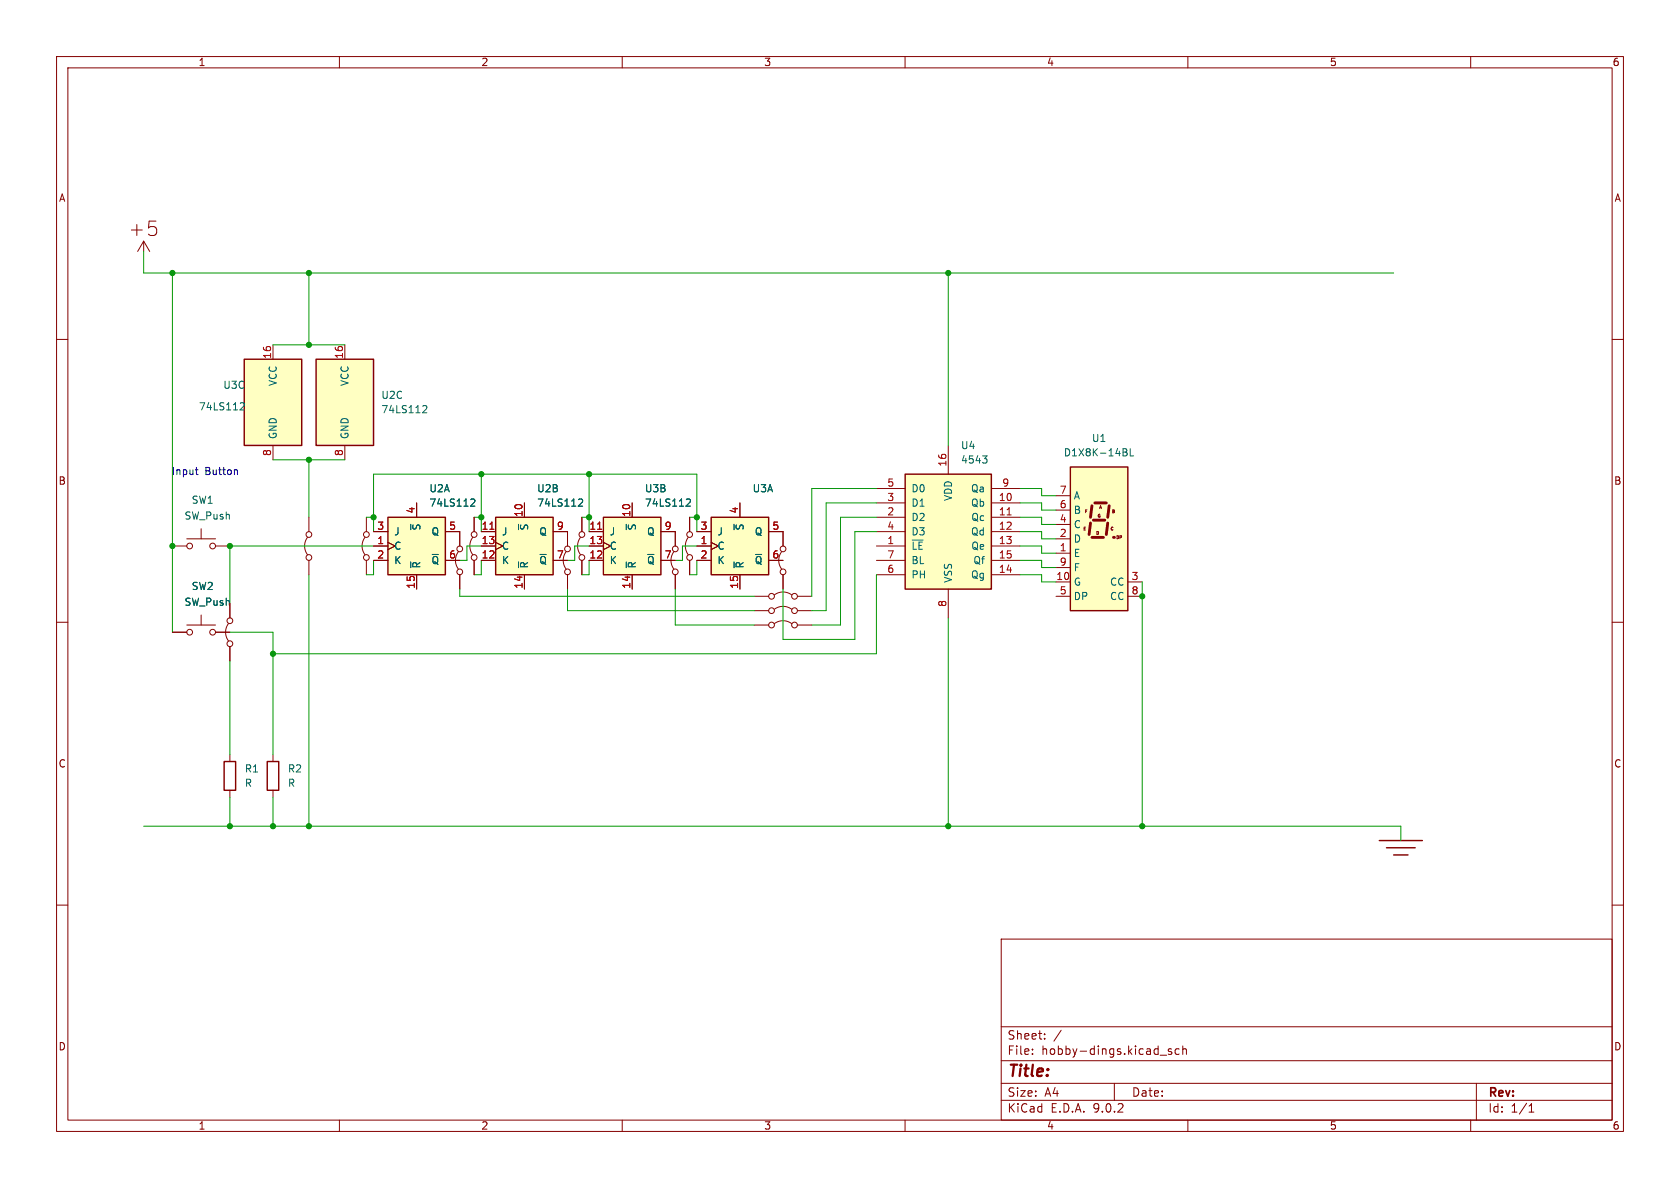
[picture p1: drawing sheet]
<svg xmlns="http://www.w3.org/2000/svg" width="297mm" height="210mm" viewBox="0 0 297 210" stroke-linecap="round" stroke-linejoin="round" font-family="sans-serif">
<g fill="none" stroke="#840000" stroke-width=".18">
<path d="M10 10h277v190h-277zM12 12h273v186h-273zM60 10v2M110 10v2M160 10v2M210 10v2M260 10v2M10 60h2M285 60h2M10 110h2M285 110h2M10 160h2"/>
<path d="M177 166h108v32h-108zM285 160h2M60 198v2M110 198v2M160 198v2M177 194.5h108M177 191.5h108M177 187.5h108M177 181.5h108M182.5 186.3v.1M182.5 185.5v.1M184.7 183.6v.1"/>
<path d="M184.7 182.8v.1M187.6 182.1l-1.3 2M197 191.5v3M205.1 186.5h1.1M207.1 185.5l-.4-.1-.2 .2 .1 .2 .5 .2v.3h-.6M208.5 185.5l-.5-.1-.3 .3v.4l.2 .2h.6M209.1 185.5l.2-.1 .4 .1v.9M209.1 184.9v1.5M210 198v2M260 198v2M261 191.5v6.5M270.3 196.6h.9"/>
<path d="M270.3 195.5l.4-.4v1.5"/>
</g>
<path d="M160 83.8h15.3v20.3h-15.3z" fill="#ffffc2"/>
<path d="M160 83.8h15.3v20.3h-15.3z" fill="none" stroke="#840000" stroke-width=".25"/>
<g fill="none" stroke="#840000" stroke-width=".18">
<path d="M167.6 78.7v5.1M154.9 86.4h5.1M154.9 88.9h5.1M154.9 91.4h5.1M154.9 94h5.1M154.9 96.5h5.1M154.9 99.1h5.1M175.3 86.4h5M175.3 88.9h5M175.3 91.4h5M175.3 94h5M175.3 96.5h5"/>
<path d="M175.3 99.1h5M154.9 101.6h5.1M167.6 104.1v5.1M175.3 101.6h5"/>
</g>
<path d="M178 91h.8" fill="none" stroke="#a90000" stroke-width=".18"/>
<path d="M173.7 80.6h.8l-.4 .5M174.2 81.1l.3 .2v.3l-.3 .3" fill="none" stroke="#006464" stroke-width=".18"/>
<path d="M43.2 63.5h10.1v15.2h-10.1z" fill="#ffffc2"/>
<path d="M43.2 63.5h10.1v15.2h-10.1zM243.8 148.6h7.7M245.1 149.9h5.1M246.4 151.1h2.5" fill="none" stroke="#840000" stroke-width=".25"/>
<g fill="none" stroke="#840000" stroke-width=".18">
<path d="M48.3 61v2.5M48.3 78.7v2.6M30.5 96.5h2.5M33 95.3h5.1M35.6 93.5v1.8M38.1 96.5h2.5M54.4 95a2.54 2.54 0 0 0 0 3M54.6 91.4v2.6M54.6 99.1v2.5M64.5 95a2.54 2.54 0 0 0 0 3M64.8 91.4v2.6M64.8 99.1v2.5"/>
<path d="M81 97.5a2.54 2.54 0 0 0 0 3.1M81.3 94v2.5M83.6 95a2.54 2.54 0 0 0 0 3M83.8 91.4v2.6M83.8 99.1v2.5M30.5 111.8h2.5M33 110.5h5.1M35.6 108.7v1.8M38.1 111.8h2.5M81.3 101.6v2.5M133.3 105.4h2.6M136.9 105.2a2.54 2.54 0 0 1 3.1 0"/>
<path d="M141 105.4h2.5"/>
<circle cx="33.5" cy="96.5" r=".51"/>
<circle cx="37.6" cy="96.5" r=".51"/>
<circle cx="54.6" cy="98.6" r=".51"/>
<circle cx="54.6" cy="94.5" r=".51"/>
<circle cx="64.8" cy="94.5" r=".51"/>
<circle cx="64.8" cy="98.6" r=".51"/>
<circle cx="81.3" cy="97" r=".51"/>
<circle cx="83.8" cy="94.5" r=".51"/>
<circle cx="83.8" cy="98.6" r=".51"/>
<circle cx="33.5" cy="111.8" r=".51"/>
<circle cx="37.6" cy="111.8" r=".51"/>
<circle cx="81.3" cy="101.1" r=".51"/>
<circle cx="136.4" cy="105.4" r=".51"/>
<circle cx="140.5" cy="105.4" r=".51"/>
</g>
<path d="M42.7 71.2l.4 .1 .1 .3-.8 .9h.8" fill="none" stroke="#006464" stroke-width=".18"/>
<path d="M68.6 91.4h10.1v10.2h-10.1z" fill="#ffffc2"/>
<path d="M68.6 91.4h10.1v10.2h-10.1zM39.6 134.6h2.1v5.1h-2.1zM47.2 134.6h2.1v5.1h-2.1z" fill="none" stroke="#840000" stroke-width=".25"/>
<g fill="none" stroke="#840000" stroke-width=".18">
<path d="M66 94h2.6M66 96.5h2.6M66 99.1h2.6M68.6 95.9l1.2 .6-1.2 .7M73.7 88.9v2.5M78.7 94h2.6M78.7 99.1h2.6M138.2 97.5a2.54 2.54 0 0 0 0 3.1M138.4 94v2.5M40.4 110.2a2.54 2.54 0 0 0 0 3.1M40.6 106.7v2.5M40.6 114.3v2.5"/>
<path d="M73.7 101.6v2.5M133.3 110.5h2.6M133.3 108h2.6M136.9 110.2a2.54 2.54 0 0 1 3.1 0M136.9 107.7a2.54 2.54 0 0 1 3.1 0M138.4 101.6v2.5M141 110.5h2.5M141 108h2.5M40.6 133.4v1.2M40.6 139.7v1.3M48.3 133.4v1.2M48.3 139.7v1.3"/>
<circle cx="138.4" cy="97" r=".51"/>
<circle cx="40.6" cy="113.8" r=".51"/>
<circle cx="40.6" cy="109.7" r=".51"/>
<circle cx="136.4" cy="108" r=".51"/>
<circle cx="136.4" cy="110.5" r=".51"/>
<circle cx="138.4" cy="101.1" r=".51"/>
<circle cx="140.5" cy="110.5" r=".51"/>
<circle cx="140.5" cy="108" r=".51"/>
</g>
<path d="M72.6 99.3v1.1M83.4 88.2l.4 .1 .2 .3-.8 .9h.8" fill="none" stroke="#006464" stroke-width=".18"/>
<path d="M87.6 91.4h10.2v10.2h-10.2z" fill="#ffffc2"/>
<path d="M87.6 91.4h10.2v10.2h-10.2z" fill="none" stroke="#840000" stroke-width=".25"/>
<g fill="none" stroke="#840000" stroke-width=".18">
<path d="M85.1 94h2.5M85.1 96.5h2.5M85.1 99.1h2.5M87.6 95.9l1.3 .6-1.3 .7M92.7 88.9v2.5M97.8 94h2.5v2.5M97.8 99.1h2.5M100.1 97.5a2.54 2.54 0 0 0 0 3.1M102.6 95a2.54 2.54 0 0 0 0 3M102.9 91.4v2.6M102.9 99.1v2.5M92.7 101.6v2.5"/>
<path d="M100.3 101.6v2.5"/>
<circle cx="100.3" cy="97" r=".51"/>
<circle cx="102.9" cy="94.5" r=".51"/>
<circle cx="102.9" cy="98.6" r=".51"/>
<circle cx="100.3" cy="101.1" r=".51"/>
</g>
<path d="M86.6 93.6h.7" fill="none" stroke="#a90000" stroke-width=".18"/>
<path d="M91.7 99.3v1.1M102.5 88.2l.4 .1 .1 .3-.8 .9h.8" fill="none" stroke="#006464" stroke-width=".18"/>
<path d="M189.2 82.6h10.2v25.4h-10.2z" fill="#ffffc2"/>
<path d="M189.2 82.6h10.2v25.4h-10.2z" fill="none" stroke="#840000" stroke-width=".25"/>
<path d="M192.8 92.5l-.3 2M193 89.4l-.2 2M193 95h2.1M193.3 91.9h2M193.5 88.9h2.1M195.8 92.5l-.2 2M196.1 89.4l-.3 2" fill="none" stroke="#840000" stroke-width=".51"/>
<circle cx="196.8" cy="95" r=".25" fill="#840000"/>
<g fill="none" stroke="#840000" stroke-width=".18">
<path d="M24.3 44.5l1.1-1.9 1.1 1.9M25.4 42.6v1.9M119.1 97.5a2.54 2.54 0 0 0 0 3.1M119.4 94v2.5M186.7 90.2h2.5M186.7 87.6h2.5M186.7 92.7h2.5M186.7 95.3h2.5M186.7 97.8h2.5M191.9 93.2h-.2v.5M192.2 90.1h-.3v.6M194.1 94h-.2v.5"/>
<path d="M194.4 89.9l.2-.5 .1 .5M196.9 90.2l-.2-.1v.6M197.7 94.7h-.2v.5M198.2 94.7h-.2v.5M119.4 101.6v2.5M186.7 100.3h2.5M186.7 102.9h2.5M186.7 105.4h2.5M199.4 102.9h2.5M199.4 105.4h2.5"/>
<circle cx="119.4" cy="97" r=".51"/>
<circle cx="119.4" cy="101.1" r=".51"/>
</g>
<path d="M198.5 79.3l.6 .1 .1 .3-.2 .2M198.5 79.9h.5M199 79.9l.3 .3-.1 .3-.7 .1M199.8 79.3v1.3h.6" fill="none" stroke="#006464" stroke-width=".18"/>
<path d="M106.7 91.4h10.1v10.2h-10.1z" fill="#ffffc2"/>
<path d="M106.7 91.4h10.1v10.2h-10.1z" fill="none" stroke="#840000" stroke-width=".25"/>
<g fill="none" stroke="#840000" stroke-width=".18">
<path d="M104.1 94h2.6M104.1 96.5h2.6M104.1 99.1h2.6M106.7 95.9l1.2 .6-1.2 .7M111.8 88.9v2.5M116.8 94h2.6M116.8 99.1h2.6M121.7 95a2.54 2.54 0 0 0 0 3M121.9 91.4v2.6M121.9 99.1v2.5M111.8 101.6v2.5"/>
<circle cx="121.9" cy="98.6" r=".51"/>
<circle cx="121.9" cy="94.5" r=".51"/>
</g>
<path d="M105.7 93.6h.7" fill="none" stroke="#a90000" stroke-width=".18"/>
<path d="M110.7 99.3v1.1M121.5 88.2l.4 .1 .2 .3-.8 .9h.8" fill="none" stroke="#006464" stroke-width=".18"/>
<path d="M125.7 91.4h10.2v10.2h-10.2z" fill="#ffffc2"/>
<path d="M125.7 91.4h10.2v10.2h-10.2z" fill="none" stroke="#840000" stroke-width=".25"/>
<path d="M123.2 94h2.5M123.2 96.5h2.5M123.2 99.1h2.5M125.7 95.9l1.3 .6-1.3 .7M130.8 88.9v2.5M135.9 94h2.5M135.9 99.1h2.5M130.8 101.6v2.5" fill="none" stroke="#840000" stroke-width=".18"/>
<path d="M129.8 99.3v1.1" fill="none" stroke="#006464" stroke-width=".18"/>
<path d="M55.9 63.5h10.1v15.2h-10.1z" fill="#ffffc2"/>
<path d="M55.9 63.5h10.1v15.2h-10.1z" fill="none" stroke="#840000" stroke-width=".25"/>
<g fill="none" stroke="#840000" stroke-width=".18">
<path d="M61 61v2.5M61 78.7v2.6M66 94h2.6M66 96.5h2.6M66 99.1h2.6M68.6 95.9l1.2 .6-1.2 .7M73.7 88.9v2.5M78.7 94h2.6v2.5M78.7 99.1h2.6M83.8 91.4v2.6M83.8 99.1v2.5M85.1 94h2.5"/>
<path d="M85.1 96.5h2.5M85.1 99.1h2.5M87.6 95.9l1.3 .6-1.3 .7M92.7 88.9v2.5M97.8 94h2.5v2.5M97.8 99.1h2.5M102.9 91.4v2.6M102.9 99.1v2.5M104.1 94h2.6M104.1 96.5h2.6M104.1 99.1h2.6M106.7 95.9l1.2 .6-1.2 .7"/>
<path d="M111.8 88.9v2.5M116.8 94h2.6v2.5M116.8 99.1h2.6M121.9 91.4v2.6M121.9 99.1v2.5M123.2 94h2.5M123.2 96.5h2.5M123.2 99.1h2.5M125.7 95.9l1.3 .6-1.3 .7M130.8 88.9v2.5M135.9 94h2.5v2.5M135.9 99.1h2.5"/>
<path d="M30.5 111.8h2.5M38.1 111.8h2.5M40.6 106.7v2.5M40.6 114.3v2.5M73.7 101.6v2.5M81.3 101.6v2.5M92.7 101.6v2.5M100.3 101.6v2.5M111.8 101.6v2.5M119.4 101.6v2.5M130.8 101.6v2.5M138.4 101.6v2.5"/>
</g>
<path d="M74.9 71.7l.4 .1 .2 .3-.8 .9h.8M72.6 99.3v1.1M83.4 88.2l.4 .1 .2 .3-.8 .9h.8M91.7 99.3v1.1M102.5 88.2l.4 .1 .1 .3-.8 .9h.8M110.7 99.3v1.1M121.5 88.2l.4 .1 .2 .3-.8 .9h.8M129.8 99.3v1.1" fill="none" stroke="#006464" stroke-width=".18"/>
<g fill="none" stroke="#009600" stroke-width=".18">
<path d="M25.4 44.5v3.8h221M30.5 48.3v63.5M54.6 48.3v12.7M167.6 48.3v30.4M48.3 61h12.7M48.3 81.3h12.7M54.6 81.3v10.1M64.8 91.4h1.2M66 94v-10.2h57.2v10.2M66 99.1v2.5h-1.2M66 96.5h-25.4v10.2M83.8 91.4h1.3"/>
<path d="M85.1 96.5h-2.6v2.6h-1.2M85.1 99.1v2.5h-1.3M85.1 83.8v10.2M102.9 91.4h1.2M104.1 96.5h-2.5v2.6h-1.3M104.1 99.1v2.5h-1.2M104.1 83.8v10.2M121.9 91.4h1.3M123.2 96.5h-2.6v2.6h-1.2M123.2 99.1v2.5h-1.3M154.9 88.9h-8.9v19.1h-2.5M154.9 94h-3.8v19h-12.7v-8.9"/>
<path d="M154.9 91.4h-6.3v19.1h-5.1M154.9 86.4h-11.4v19M180.3 91.4h3.8v1.3h2.6M180.3 94h3.8v1.3h2.6M180.3 99.1h3.8v1.2h2.6M180.3 96.5h3.8v1.3h2.6M180.3 88.9h3.8v1.3h2.6M180.3 86.4h3.8v1.2h2.6M40.6 111.8h7.7v21.6M40.6 116.8v16.6M54.6 101.6v44.5M81.3 104.1v1.3h52"/>
<path d="M100.3 104.1v3.9h33M119.4 104.1v6.4h13.9M154.9 101.6v14h-106.6M167.6 109.2v36.9M180.3 101.6h3.8v1.3h2.6M201.9 102.9v43.2M25.4 146.1h222.2v2.5M40.6 141v5.1M48.3 141v5.1"/>
</g>
<path d="M34.5 83h.5M34.7 83.7l.3 .2M41.8 83l.2 .2v.7" fill="none" stroke="#0000c2" stroke-width=".18"/>
<path d="M86.6 93.6h.7M105.7 93.6h.7" fill="none" stroke="#a90000" stroke-width=".18"/>
<g fill="#009600" stroke="#009600" stroke-width=".18">
<circle cx="54.6" cy="61" r=".46"/>
<circle cx="40.6" cy="146.1" r=".46"/>
<circle cx="54.6" cy="146.1" r=".46"/>
<circle cx="48.3" cy="146.1" r=".46"/>
<circle cx="30.5" cy="48.3" r=".46"/>
<circle cx="30.5" cy="96.5" r=".46"/>
<circle cx="40.6" cy="96.5" r=".46"/>
<circle cx="54.6" cy="48.3" r=".46"/>
<circle cx="54.6" cy="81.3" r=".46"/>
<circle cx="48.3" cy="115.6" r=".46"/>
<circle cx="85.1" cy="83.8" r=".46"/>
<circle cx="85.1" cy="91.4" r=".46"/>
<circle cx="66" cy="91.4" r=".46"/>
<circle cx="104.1" cy="83.8" r=".46"/>
<circle cx="167.6" cy="146.1" r=".46"/>
<circle cx="201.9" cy="105.4" r=".46"/>
<circle cx="201.9" cy="146.1" r=".46"/>
<circle cx="104.1" cy="91.4" r=".46"/>
<circle cx="167.6" cy="48.3" r=".46"/>
<circle cx="123.2" cy="91.4" r=".46"/>
</g>
<text font-size="3.5" fill="#840000" x="22.6" y="42">+5</text>
<text font-size="2.8" fill="#840000" x="178" y="190.9">Title:</text>
<g font-size="2.1" fill="#840000">
<text x="178" y="184">Sheet:</text>
<text x="178" y="186.7">File:</text>
<text x="184.1" y="186.7">hobby-dings.kicad_sch</text>
<text x="178" y="196.9">KiCad</text>
<text x="178" y="194.1">Size:</text>
<text x="184.7" y="194.1">A4</text>
<text x="185.7" y="196.9">E.D.A.</text>
<text x="193.3" y="196.9">9.0.2</text>
<text x="200" y="194.1">Date:</text>
<text x="263" y="194.3">Rev:</text>
<text x="263" y="196.9">Id:</text>
<text x="267.1" y="196.9">1/1</text>
</g>
<g font-size="1.8" fill="#840000">
<text x="35" y="11.9">1</text>
<text x="85" y="11.9">2</text>
<text x="135" y="11.9">3</text>
<text x="185" y="11.9">4</text>
<text x="235" y="11.9">5</text>
<text x="285" y="11.9">6</text>
<text x="10.3" y="35.9">A</text>
<text x="285.3" y="35.9">A</text>
<text x="10.3" y="85.9">B</text>
<text x="285.3" y="85.9">B</text>
<text x="10.3" y="135.9">C</text>
<text x="285.3" y="135.9">C</text>
<text x="10.3" y="185.9">D</text>
<text x="285.3" y="185.9">D</text>
<text x="35" y="199.9">1</text>
<text x="85" y="199.9">2</text>
<text x="135" y="199.9">3</text>
<text x="185" y="199.9">4</text>
<text x="235" y="199.9">5</text>
<text x="285" y="199.9">6</text>
</g>
<g font-size="1.8" fill="#a90000">
<text x="48" y="63.5" transform="rotate(-90 48 63.5)">16</text>
<text x="60.7" y="63.5" transform="rotate(-90 60.7 63.5)">16</text>
<text x="48" y="80.7" transform="rotate(-90 48 80.7)">8</text>
<text x="60.7" y="80.7" transform="rotate(-90 60.7 80.7)">8</text>
<text x="167.4" y="82.6" transform="rotate(-90 167.4 82.6)">16</text>
<text x="156.8" y="86.1">5</text>
<text x="156.8" y="88.6">3</text>
<text x="176.5" y="88.6">10</text>
<text x="177.1" y="86.1">9</text>
<text x="187.3" y="87.4">7</text>
<text x="187.3" y="89.9">6</text>
<text x="66.6" y="93.7">3</text>
<text x="73.4" y="90.9" transform="rotate(-90 73.4 90.9)">4</text>
<text x="79.3" y="93.7">5</text>
<text x="85" y="93.7">11</text>
<text x="92.5" y="91.5" transform="rotate(-90 92.5 91.5)">10</text>
<text x="98.4" y="93.7">9</text>
<text x="104.1" y="93.7">11</text>
<text x="111.5" y="91.5" transform="rotate(-90 111.5 91.5)">10</text>
<text x="117.4" y="93.7">9</text>
<text x="123.8" y="93.7">3</text>
<text x="130.6" y="90.9" transform="rotate(-90 130.6 90.9)">4</text>
<text x="136.5" y="93.7">5</text>
<text x="156.8" y="91.2">2</text>
<text x="156.8" y="93.7">4</text>
<text x="176.5" y="91.2">11</text>
<text x="176.5" y="93.7">12</text>
<text x="187.3" y="92.5">4</text>
<text x="187.3" y="95">2</text>
<text x="66.6" y="96.3">1</text>
<text x="66.6" y="98.8">2</text>
<text x="79.3" y="98.8">6</text>
<text x="85" y="96.3">13</text>
<text x="85" y="98.8">12</text>
<text x="98.4" y="98.8">7</text>
<text x="104.1" y="96.3">13</text>
<text x="104.1" y="98.8">12</text>
<text x="117.4" y="98.8">7</text>
<text x="123.8" y="96.3">1</text>
<text x="123.8" y="98.8">2</text>
<text x="136.5" y="98.8">6</text>
<text x="156.8" y="96.3">1</text>
<text x="156.8" y="98.8">7</text>
<text x="156.8" y="101.3">6</text>
<text x="176.5" y="96.3">13</text>
<text x="176.5" y="98.8">15</text>
<text x="176.5" y="101.3">14</text>
<text x="187.3" y="97.5">1</text>
<text x="187.3" y="100.1">9</text>
<text x="73.4" y="104.2" transform="rotate(-90 73.4 104.2)">15</text>
<text x="92.5" y="104.2" transform="rotate(-90 92.5 104.2)">14</text>
<text x="111.5" y="104.2" transform="rotate(-90 111.5 104.2)">14</text>
<text x="130.6" y="104.2" transform="rotate(-90 130.6 104.2)">15</text>
<text x="167.4" y="107.4" transform="rotate(-90 167.4 107.4)">8</text>
<text x="186.6" y="102.6">10</text>
<text x="187.3" y="105.2">5</text>
<text x="200" y="102.6">3</text>
<text x="200" y="105.2">8</text>
</g>
<g font-size="1.8" fill="#006464">
<text x="39.4" y="68.9">U3C</text>
<text x="49.1" y="68.3" transform="rotate(-90 49.1 68.3)">VCC</text>
<text x="61.8" y="68.3" transform="rotate(-90 61.8 68.3)">VCC</text>
<text x="67.3" y="70.7">U2C</text>
<text x="35.1" y="72.7">74LS112</text>
<text x="49.1" y="77.7" transform="rotate(-90 49.1 77.7)">GND</text>
<text x="61.8" y="77.7" transform="rotate(-90 61.8 77.7)">GND</text>
<text x="67.3" y="73.3">74LS112</text>
<text x="169.8" y="79.6">U4</text>
<text x="169.8" y="82.1">4543</text>
<text x="188" y="80.9">D1X8K-14BL</text>
<text x="192.9" y="78.3">U1</text>
<text x="33.8" y="89.3">SW1</text>
<text x="75.8" y="89.8">74LS112</text>
<text x="75.8" y="87.2">U2A</text>
<text x="94.9" y="89.8">74LS112</text>
<text x="94.9" y="87.2">U2B</text>
<text x="113.9" y="89.8">74LS112</text>
<text x="113.9" y="87.2">U3B</text>
<text x="133" y="87.2">U3A</text>
<text x="161" y="87.2">D0</text>
<text x="161" y="89.8">D1</text>
<text x="168.5" y="88.7" transform="rotate(-90 168.5 88.7)">VDD</text>
<text x="171.6" y="87.2">Qa</text>
<text x="171.6" y="89.8">Qb</text>
<text x="189.7" y="88.5">A</text>
<text x="32.5" y="92">SW_Push</text>
<text x="69.6" y="94.8">J</text>
<text x="74.5" y="93.9" transform="rotate(-90 74.5 93.9)">~{S}</text>
<text x="76.2" y="94.8">Q</text>
<text x="88.6" y="94.8">J</text>
<text x="93.6" y="93.9" transform="rotate(-90 93.6 93.9)">~{S}</text>
<text x="95.2" y="94.8">Q</text>
<text x="107.7" y="94.8">J</text>
<text x="112.6" y="93.9" transform="rotate(-90 112.6 93.9)">~{S}</text>
<text x="114.3" y="94.8">Q</text>
<text x="126.7" y="94.8">J</text>
<text x="131.7" y="93.9" transform="rotate(-90 131.7 93.9)">~{S}</text>
<text x="133.3" y="94.8">Q</text>
<text x="161" y="92.3">D2</text>
<text x="161" y="94.8">D3</text>
<text x="171.6" y="94.8">Qd</text>
<text x="171.6" y="92.3">Qc</text>
<text x="189.7" y="91">B</text>
<text x="189.7" y="93.6">C</text>
<text x="69.6" y="97.4">C</text>
<text x="69.6" y="99.9">K</text>
<text x="74.5" y="100.6" transform="rotate(-90 74.5 100.6)">~{R}</text>
<text x="76.2" y="99.9">~{Q}</text>
<text x="88.6" y="97.4">C</text>
<text x="88.6" y="99.9">K</text>
<text x="93.6" y="100.6" transform="rotate(-90 93.6 100.6)">~{R}</text>
<text x="95.2" y="99.9">~{Q}</text>
<text x="107.7" y="97.4">C</text>
<text x="107.7" y="99.9">K</text>
<text x="112.6" y="100.6" transform="rotate(-90 112.6 100.6)">~{R}</text>
<text x="114.3" y="99.9">~{Q}</text>
<text x="126.7" y="97.4">C</text>
<text x="126.7" y="99.9">K</text>
<text x="131.7" y="100.6" transform="rotate(-90 131.7 100.6)">~{R}</text>
<text x="133.3" y="99.9">~{Q}</text>
<text x="161" y="97.4">~{LE}</text>
<text x="161" y="99.9">BL</text>
<text x="171.6" y="97.4">Qe</text>
<text x="172" y="99.9">Qf</text>
<text x="189.7" y="96.1">D</text>
<text x="189.7" y="98.7">E</text>
<text x="189.7" y="101.2">F</text>
<text x="32.5" y="107.3">SW_Push</text>
<text x="33.8" y="104.5">SW2</text>
<text x="161" y="102.5">PH</text>
<text x="168.5" y="103.1" transform="rotate(-90 168.5 103.1)">VSS</text>
<text x="171.6" y="102.5">Qg</text>
<text x="189.7" y="103.7">G</text>
<text x="189.7" y="106.3">DP</text>
<text x="196.1" y="103.7">CC</text>
<text x="196.1" y="106.3">CC</text>
<text x="43.2" y="136.8">R1</text>
<text x="50.8" y="136.8">R2</text>
<text x="43.2" y="139.3">R</text>
<text x="50.8" y="139.3">R</text>
</g>
<g font-size="1.8" fill="#0000c2">
<text x="30.3" y="84.2">Input</text>
<text x="36.2" y="84.2">Button</text>
</g>
<g font-size=".7" fill="#840000">
<text x="191.4" y="94">E</text>
<text x="191.6" y="90.9">F</text>
<text x="193.6" y="94.7">D</text>
<text x="193.9" y="91.7">G</text>
<text x="194.2" y="90.1">A</text>
<text x="196.2" y="94">C</text>
<text x="196.4" y="90.9">B</text>
<text x="197.2" y="95.5">DP</text>
</g>
</svg>
